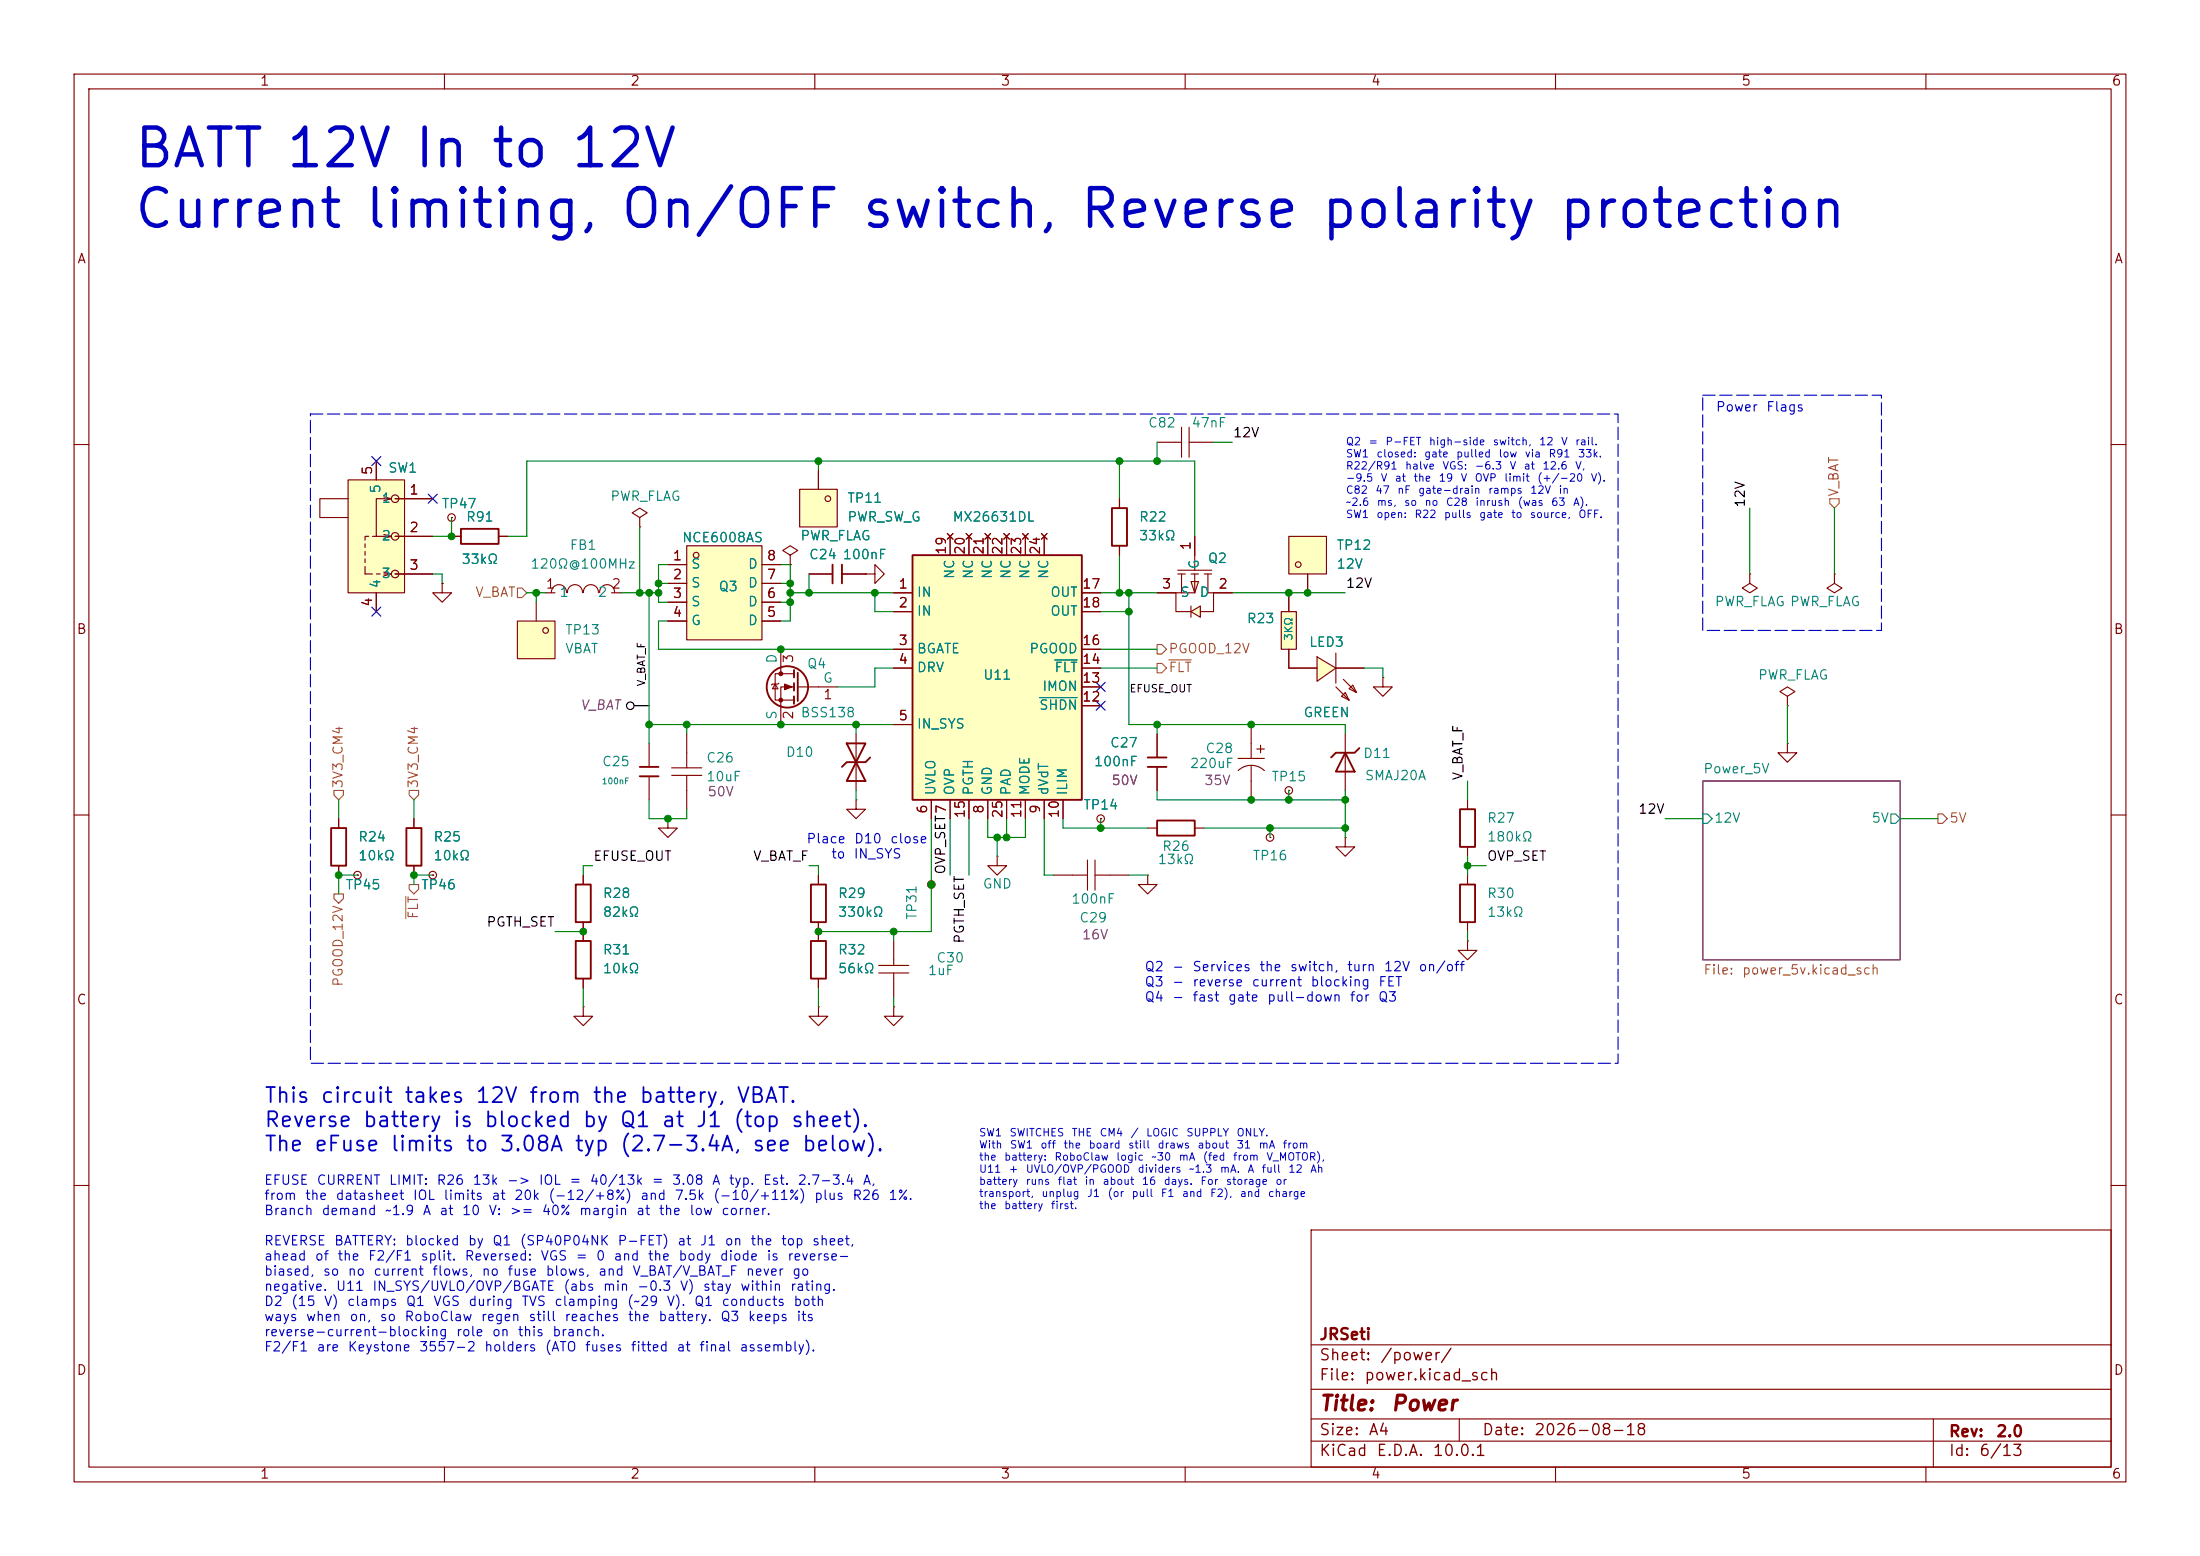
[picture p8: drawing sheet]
<svg xmlns="http://www.w3.org/2000/svg" width="297mm" height="210mm" viewBox="0 0 297 210" stroke-linecap="round" stroke-linejoin="round" font-family="sans-serif">
<g fill="none" stroke="#840000" stroke-width=".15">
<path d="M10 10h277v190h-277zM12 12h273v186h-273zM60 10v2M110 10v2M160 10v2M210 10v2M260 10v2M10 60h2M285 60h2M10 110h2M48.3 118.1h.1M154.9 118.1v1.3h1.3l-1.3 1.3-1.2-1.3h1.2"/>
<path d="M154.9 118.1h.1M154.9 111.8h1.3M161.3 111.8h1.3M285 110h2M10 160h2M177 166h108v32h-108zM285 160h2M60 198v2M110 198v2M160 198v2M177 194.5h108M177 191.5h108"/>
<path d="M177 187.5h108M177 181.5h108M197 191.5v3M210 198v2M260 198v2M261 191.5v6.5"/>
<circle cx="48.3" cy="118.1" r=".51"/>
</g>
<path d="M229.9 105.4h26.6v24.1h-26.6z" fill="none" stroke="#840084" stroke-width=".15"/>
<path d="M229.9 109.9h.6l.6 .6-.6 .6h-.6zM255.3 109.9h.6l.6 .6-.6 .6h-.6z" fill="none" stroke="#008484" stroke-width=".15"/>
<path d="M156.2 110.7h5.1v2.1h-5.1z" fill="none" stroke="#840000" stroke-width=".25"/>
<path d="M123.2 74.9h22.8v33.1h-22.8z" fill="#ffffc2"/>
<path d="M123.2 74.9h22.8v33.1h-22.8zM77.7 119.4h2.1v5.1h-2.1z" fill="none" stroke="#840000" stroke-width=".25"/>
<g fill="none" stroke="#840000" stroke-width=".15">
<path d="M106.7 74.9l1-.6-1-.6-1 .6 1 .6v1.3M106.7 76.2h.1M116.8 77.5h1.3v-1.3l1.3 1.3-1.3 1.2v-1.2M116.8 77.5h.1M127.9 72l.8 .8M128.3 72.4v2.5M128.7 72l-.8 .8M130.4 72l.8 .8M130.8 72.4v2.5M131.2 72l-.8 .8M133 72l.7 .8M133.3 72.4v2.5"/>
<path d="M133.7 72l-.7 .8M135.5 72l.8 .8M135.9 72.4v2.5M136.3 72l-.8 .8M138 72l.8 .8M138.4 72.4v2.5M138.8 72l-.8 .8M140.6 72l.8 .8M141 72.4v2.5M141.4 72l-.8 .8M120.6 80h2.6M120.6 82.6h2.6"/>
<path d="M120.6 87.6h2.6M120.6 90.2h2.6M120.6 97.8h2.6M146 80h2.6M146 82.6h2.6M146 87.6h2.6M146 90.2h2.6M146 95.3h2.6M146 92.7h2.6M58.4 118.1h.1M78.7 118.1v1.3M125.7 108v2.5"/>
<path d="M128.3 108v2.5M130.8 108v2.5M133.3 108v2.5M135.9 108v2.5M138.4 108v2.5M141 108v2.5M143.5 108v2.5M78.7 124.5v1.2"/>
<circle cx="58.4" cy="118.1" r=".51"/>
</g>
<path d="M140.3 94.1h5.1M142.4 89.1h3" fill="none" stroke="#008484" stroke-width=".15"/>
<path d="M107.9 66h5.1v5.1h-5.1z" fill="#ffffc2"/>
<g fill="none" stroke="#840000" stroke-width=".15">
<path d="M74.4 80a1.01 1.01 0 0 1 1.1-1.1 1.01 1.01 0 0 1 1 1.1M76.6 80a1.01 1.01 0 0 1 1-1.1 1.01 1.01 0 0 1 1 1.1M78.8 80a1.01 1.01 0 0 1 1-1.1 1.01 1.01 0 0 1 1 1.1M81 80a1.01 1.01 0 0 1 1-1.1 1.01 1.01 0 0 1 1 1.1M86.4 69.9l1-.7-1-.6-1.1 .6 1.1 .7v1.2M86.4 71.1h.1M107.9 66h5.1v5.1h-5.1zM109.2 77.5h3.2M110.5 63.5v2.5M113.7 77.5h3.1M236.2 77.5v1.2l1 .7-1 .6-1-.6 1-.7M236.2 77.5h.1"/>
<path d="M247.6 77.5v1.2l1.1 .7-1.1 .6-1-.6 1-.7M247.6 77.5h.1M73.7 80h1.2M82.5 80h1.3M92.7 99.1v4.5M104.6 92.3l.4 .7h-.7zM105.2 92.2l-.2 .1h-.7l-.2 .2M105.4 87.6v3.3M107.2 90.9h-2.6v3.6h2.6M107.2 92.7h-1.8v5.1M107.7 92.7h5.3M115.6 99.1v7.6"/>
<path d="M156.2 99.1v3.1M241.3 94l1-.7-1-.6-1 .6 1 .7v1.3M241.3 95.3h.1M45.7 110.5v1.3M45.7 116.8v1.3M55.9 110.5v1.3M55.9 116.8v1.3M87.6 100.3v3.2M87.6 104.8v3.2M90.7 104.7h4M90.7 103.6h4M92.7 104.7v4.5"/>
<path d="M110.5 118.1v1.3M142.2 118.1h4.6M146.8 116.1v4M147.8 118.1h4.6M147.8 116.1v4M156.2 103.5v3.2M171.4 113h.1M181.6 113v1.3h1.3l-1.3 1.3-1.3-1.3h1.3M181.6 113h.1M198.1 108v1.2M198.1 114.3v1.3M198.1 118.1v1.3"/>
<path d="M241.3 100.3v1.3h1.3l-1.3 1.3-1.3-1.3h1.3M241.3 100.3h.1M78.7 135.9v1.3h1.3l-1.3 1.2-1.2-1.2h1.2M78.7 135.9h.1M78.7 125.7v1.3M78.7 132.1v1.3M110.5 135.9v1.3h1.3l-1.3 1.2-1.3-1.2h1.3M110.5 135.9h.1M110.5 124.5v2.5M110.5 132.1v1.3M118.6 131.3h4.1M118.6 130.3h4.1"/>
<path d="M120.6 135.9v1.3h1.3l-1.3 1.2-1.2-1.2h1.2M120.6 135.9h.1M120.6 127v3.3M120.6 131.3v3.3M198.1 127v1.3h1.3l-1.3 1.2-1.3-1.2h1.3M198.1 127h.1M198.1 124.5v1.2"/>
<circle cx="111.8" cy="67.3" r=".38"/>
<circle cx="171.5" cy="113" r=".51"/>
</g>
<g fill="none" stroke="#840000" stroke-width=".25">
<path d="M112.4 76.2v2.5M113.7 76.2v2.5M107.2 90.4v1M107.2 92.2v1M107.2 94v1M107.7 90.8v3.8M44.7 111.8h2v5h-2zM54.9 111.8h2v5h-2zM86.4 103.5h2.5M86.4 104.8h2.5M109.5 119.4h2v5.1h-2zM114.3 100.3h2.5l-1.2 2.6z"/>
<path d="M115.6 102.9l1.2 2.5h-2.5zM117.5 102.2l-.7 .7h-2.5l-.6 .6M154.9 102.2h2.6M154.9 103.5h2.6M197.1 119.4h2v5.1h-2zM197.1 109.2h2v5.1h-2zM77.7 127h2.1v5.1h-2.1zM109.5 127h2v5.1h-2z"/>
<circle cx="106.3" cy="92.7" r="2.79"/>
</g>
<g fill="#840000" stroke="#840000" stroke-width=".15">
<path d="M105.9 92.3l1 .4-1 .4z"/>
<circle cx="105.4" cy="90.9" r=".25"/>
<circle cx="105.4" cy="94.5" r=".25"/>
</g>
<path d="M69.8 83.8h5.1v5.1h-5.1z" fill="#ffffc2"/>
<g fill="none" stroke="#840000" stroke-width=".15">
<path d="M69.8 83.8h5.1v5.1h-5.1zM72.4 81.3v2.5M115.6 108v1.2h1.2l-1.2 1.3-1.3-1.3h1.3M115.6 108h.1M125.7 119.4h.1"/>
<circle cx="73.7" cy="85.1" r=".38"/>
<circle cx="125.7" cy="119.4" r=".51"/>
</g>
<g fill="#ffffc2">
<path d="M160.8 78.5h1l-.5 1.5z"/>
<path d="M160.8 82.6l1.2-.8v1.5z"/>
</g>
<g fill="none" stroke="#840000" stroke-width=".15">
<path d="M59.7 78.7v1.3h1.3l-1.3 1.3-1.3-1.3h1.3M59.7 78.7h.1M159 77h4.6M159 77.5h1M159.5 77.5v2.5M160.8 78.5h1l-.5 1.5zM160.8 77.5h1M161.3 77.5v2.5h-2.6M161.3 72.4v4.6M162.6 77.5h1M163.1 77.5v2.5h.7v2.6h-1.8M156.2 80h2.5"/>
<path d="M158.7 80v2.6h2.1M160.8 82.6l1.2-.8v1.5zM160.8 81.8v1.5M163.8 80h2.6"/>
</g>
<path d="M173 82.6h2v5h-2z" fill="#ffffc2"/>
<g fill="none" stroke="#840000" stroke-width=".15">
<path d="M61 69.9h.1M61 72.4h1.2M67.3 72.4h1.3M173 82.6h2v5h-2zM174 80v2.6M174 87.6v2.6"/>
<circle cx="61" cy="69.9" r=".51"/>
</g>
<path d="M62.2 71.4h5.1v2h-5.1z" fill="none" stroke="#840000" stroke-width=".25"/>
<g fill="#ffffc2">
<path d="M182.1 93l.5-.5 .5 1z"/>
<path d="M181.1 94l.5-.5 .5 1z"/>
<path d="M177.8 88.7l2.5 1.5-2.5 1.8z"/>
</g>
<g fill="none" stroke="#840000" stroke-width=".15">
<path d="M168.9 97.8v4.6M174 90.2h3.8M177.8 88.7l2.5 1.5-2.5 1.8zM180.3 92.7l1.8 1.8M180.3 88.1v4.1M180.3 90.2h3.8M181.1 94l.5-.5 .5 1zM181.4 91.7l1.7 1.8M182.1 93l.5-.5 .5 1zM167.1 102.4h3.6M167.2 104a2.54 2.54 0 0 1 3.5 0M168.9 103.4v4.6"/>
<path d="M169.7 101.1h1M170.2 100.6v1M174 106.7h.1"/>
<circle cx="174" cy="106.7" r=".51"/>
</g>
<path d="M174 72.4h5.1v5.1h-5.1z" fill="#ffffc2"/>
<g fill="none" stroke="#840000" stroke-width=".15">
<path d="M174 72.4h5.1v5.1h-5.1zM176.5 77.5v2.5"/>
<circle cx="175.3" cy="76.2" r=".38"/>
</g>
<path d="M92.7 73.7h10.2v12.7h-10.2z" fill="#ffffc2"/>
<g fill="none" stroke="#840000" stroke-width=".15">
<path d="M156.2 59.7h3.3M159.5 57.7v4M160.5 59.7h3.3M160.5 57.7v4M90.2 76.2h2.5M90.2 78.7h2.5M92.7 73.7h10.2v12.7h-10.2zM102.9 76.2h2.5M102.9 78.7h2.5M90.2 81.3h2.5M90.2 83.8h2.5M102.9 81.3h2.5"/>
<path d="M102.9 83.8h2.5M181.6 99.1v7.6M186.7 91.4v1.3h1.3l-1.3 1.3-1.3-1.3h1.3M186.7 91.4h.1"/>
<circle cx="94" cy="74.9" r=".38"/>
</g>
<path d="M181.6 101.6l1.3 2.5h-2.6zM183.5 101l-.6 .6h-2.6l-.6 .6" fill="none" stroke="#840000" stroke-width=".25"/>
<path d="M47 64.8h7.6v15.2h-7.6z" fill="#ffffc2"/>
<g fill="none" stroke="#840000" stroke-width=".15">
<path d="M47 64.8h7.6v15.2h-7.6zM47 67.3h-3.8v2.6h3.8M49.3 73.4v.5M49.3 74.4v.5M49.3 75.4v.6M49.3 76.5v1h1M49.8 72.4h-.5v.5M50.3 72.4h.5M50.8 77.5h.5M50.8 62.2v2.6M51.8 67.1l1 .2M51.8 72.1l1 .3"/>
<path d="M51.8 77.5h.5M51.8 77.2l1 .3-1 .2M52.8 67.3h-2v5.1h2M52.8 67.3l-1 .3M52.8 72.4l-1 .2M53.3 72.4h5.1M53.3 77.5h5.1M53.3 67.3h5.1M59.7 78.7h.1M61 69.9h.1M61 72.4h1.2M67.3 72.4h1.3"/>
<path d="M90.2 76.2h2.5M90.2 78.7h2.5M102.9 76.2h2.5M102.9 78.7h2.5M106.7 76.2h.1M109.2 77.5h3.2M110.5 63.5v2.5M113.7 77.5h3.1M116.8 77.5h.1M127.9 72l.8 .8M128.3 72.4v2.5M128.7 72l-.8 .8"/>
<path d="M130.4 72l.8 .8M130.8 72.4v2.5M131.2 72l-.8 .8M133 72l.7 .8M133.3 72.4v2.5M133.7 72l-.7 .8M135.5 72l.8 .8M135.9 72.4v2.5M136.3 72l-.8 .8M138 72l.8 .8M138.4 72.4v2.5M138.8 72l-.8 .8"/>
<path d="M140.6 72l.8 .8M141 72.4v2.5M141.4 72l-.8 .8M151.1 67.3v1.3M151.1 73.7v1.2M161.3 72.4v2.5M176.5 77.5v2.5M50.8 80v2.6M90.2 81.3h2.5M90.2 83.8h2.5M102.9 81.3h2.5M102.9 83.8h2.5"/>
<path d="M120.6 90.2h2.6M120.6 80h2.6M120.6 82.6h2.6M120.6 87.6h2.6M120.6 97.8h2.6M146 90.2h2.6M146 80h2.6M146 82.6h2.6M146 87.6h2.6M146 95.3h2.6M146 92.7h2.6M156.2 99.1v3.1"/>
<path d="M156.2 80h2.5M163.8 80h2.6M174 87.6v2.6h3.8M174 80v2.6M180.3 90.2h3.8M45.7 110.5v1.3M45.7 116.8v1.3M48.3 118.1h.1M55.9 110.5v1.3M55.9 116.8v1.3M58.4 118.1h.1M78.7 118.1v1.3"/>
<path d="M90.2 110.5v1.3h1.2l-1.2 1.2-1.3-1.2h1.3M90.2 110.5h.1M110.5 118.1v1.3M125.7 108v2.5M128.3 108v2.5M130.8 108v2.5M133.3 108v2.5M134.6 115.6v1.2h1.3l-1.3 1.3-1.3-1.3h1.3M134.6 115.6h.1M135.9 108v2.5M138.4 108v2.5M141 108v2.5"/>
<path d="M143.5 108v2.5M148.6 110.5h.1M156.2 103.5v3.2M78.7 124.5v2.5M78.7 132.1v1.3M110.5 124.5v2.5M110.5 132.1v1.3"/>
<circle cx="53.3" cy="67.3" r=".51"/>
<circle cx="53.3" cy="72.4" r=".51"/>
<circle cx="53.3" cy="77.5" r=".51"/>
<circle cx="148.6" cy="110.5" r=".51"/>
</g>
<path d="M150.1 68.6h2v5.1h-2z" fill="none" stroke="#840000" stroke-width=".25"/>
<g fill="none" stroke="#000" stroke-width=".15">
<path d="M85.6 95.3h2"/>
<circle cx="85.1" cy="95.3" r=".51"/>
</g>
<path d="M69.8 79.4h.7l.6 .6-.6 .6h-.7zM247 67.3h1.3v.6l-.7 .7-.6-.7zM156.2 89.5h.6l.7 .7-.7 .6h-.6zM156.2 87h.6l.7 .6-.7 .7h-.6zM157.8 89.1h3M45.1 106.7h1.3v.6l-.7 .7-.6-.7zM55.2 106.7h1.3v.6l-.6 .7-.7-.7zM55.2 119.4h1.3v.6l-.6 .7-.7-.7zM261.6 109.9h.7l.6 .6-.6 .6h-.7zM45.1 120.7h1.3v.6l-.7 .6-.6-.6zM54.8 121v3" fill="none" stroke="#848400" stroke-width=".15"/>
<g fill="none" stroke="#008400" stroke-width=".15">
<path d="M156.2 59.7v2.5M163.8 59.7h2.6M58.4 77.5h1.3v1.2M61 69.9v2.5h-2.6M68.6 72.4h2.5v-10.2h90.2v10.2M86.4 71.1v8.9M88.9 78.7h1.3M90.2 76.2h-1.3v5.1h1.3M105.4 76.2h1.3v7.6h-1.3M105.4 78.7h1.3M109.2 77.5v2.5M110.5 62.2v1.3"/>
<path d="M151.1 62.2v5.1M151.1 74.9v5.1M236.2 68.6v8.9M247.6 68.6v8.9M71.1 80h2.6M72.4 80v1.3M83.8 80h5.1M87.6 97.8h33M87.6 80v20.3M90.2 83.8h-1.3v3.8h31.7M92.7 97.8v1.3M105.4 81.3h1.3"/>
<path d="M106.7 80h13.9M115.6 97.8v1.3M118.1 80v2.6h2.5M120.6 90.2h-2.5v2.5h-5.1M148.6 82.6h3.8M148.6 80h7.6M148.6 90.2h7.6M148.6 87.6h7.6M152.4 80v17.8h29.2v1.3M156.2 97.8v1.3M166.4 80h15.2M184.1 90.2h2.6v1.2"/>
<path d="M241.3 95.3v5M45.7 108v2.5M48.3 118.1h-2.6v2.6M55.9 108v2.5M58.4 118.1h-2.5v1.3M80 116.8h-1.3v1.3M87.6 108v2.5h5.1v-1.3M109.2 116.8h1.3v1.3M115.6 106.7v1.3M125.7 110.5v15.2h-15.2M128.3 110.5v7.6M130.8 110.5v7.6"/>
<path d="M133.3 110.5v2.5h5.1v-2.5M134.6 113v2.6M135.9 110.5v2.5M141 110.5v7.6h1.2M143.5 110.5v1.3h11.4M148.6 110.5v1.3M152.4 118.1h2.5M156.2 106.7v1.3h25.4M162.6 111.8h19M171.4 111.8v1.2M174 106.7v1.3M181.6 106.7v6.3"/>
<path d="M198.1 116.8h2.6M198.1 105.4v2.6M198.1 115.6v2.5M224.8 110.5h5.1M256.5 110.5h5.1M74.9 125.7h3.8M78.7 133.4v2.5M110.5 133.4v2.5M120.6 125.7v1.3M120.6 134.6v1.3M198.1 125.7v1.3"/>
</g>
<path d="M50.2 61.6l1.2 1.2M51.4 61.6l-1.2 1.2M57.8 66.7l1.2 1.2M59 66.7l-1.2 1.2M50.2 81.9l1.2 1.3M51.4 81.9l-1.2 1.3M148 92.1l1.2 1.2M148 94.6l1.2 1.3M149.2 92.1l-1.2 1.2M149.2 94.6l-1.2 1.3" fill="none" stroke="#000084" stroke-width=".15"/>
<path d="M41.9 55.9h176.5v87.6h-176.5zM229.9 53.3h24.1v31.8h-24.1z" fill="none" stroke="#0000c2" stroke-width=".15" stroke-dasharray="1.7 .6"/>
<path d="M140.3 94.1h5.1M142.4 89.1h3" fill="none" stroke="#008484" stroke-width=".15"/>
<g fill="#008400" stroke="#008400" stroke-width=".14">
<circle cx="135.9" cy="113" r=".46"/>
<circle cx="87.6" cy="80" r=".46"/>
<circle cx="88.9" cy="80" r=".46"/>
<circle cx="92.7" cy="97.8" r=".46"/>
<circle cx="88.9" cy="78.7" r=".46"/>
<circle cx="86.4" cy="80" r=".46"/>
<circle cx="87.6" cy="97.8" r=".46"/>
<circle cx="90.2" cy="110.5" r=".46"/>
<circle cx="72.4" cy="80" r=".46"/>
<circle cx="61" cy="72.4" r=".46"/>
<circle cx="78.7" cy="125.7" r=".46"/>
<circle cx="45.7" cy="118.1" r=".46"/>
<circle cx="55.9" cy="118.1" r=".46"/>
<circle cx="151.1" cy="62.2" r=".46"/>
<circle cx="148.6" cy="111.8" r=".46"/>
<circle cx="106.7" cy="78.7" r=".46"/>
<circle cx="118.1" cy="80" r=".46"/>
<circle cx="110.5" cy="62.2" r=".46"/>
<circle cx="151.1" cy="80" r=".46"/>
<circle cx="134.6" cy="113" r=".46"/>
<circle cx="152.4" cy="82.6" r=".46"/>
<circle cx="152.4" cy="80" r=".46"/>
<circle cx="176.5" cy="80" r=".46"/>
<circle cx="181.6" cy="111.8" r=".46"/>
<circle cx="174" cy="108" r=".46"/>
<circle cx="168.9" cy="97.8" r=".46"/>
<circle cx="168.9" cy="108" r=".46"/>
<circle cx="181.6" cy="108" r=".46"/>
<circle cx="156.2" cy="97.8" r=".46"/>
<circle cx="174" cy="80" r=".46"/>
<circle cx="156.2" cy="62.2" r=".46"/>
<circle cx="110.5" cy="125.7" r=".46"/>
<circle cx="125.7" cy="119.4" r=".46"/>
<circle cx="120.6" cy="125.7" r=".46"/>
<circle cx="115.6" cy="97.8" r=".46"/>
<circle cx="198.1" cy="116.8" r=".46"/>
<circle cx="171.4" cy="111.8" r=".46"/>
<circle cx="105.4" cy="97.8" r=".46"/>
<circle cx="105.4" cy="87.6" r=".46"/>
<circle cx="106.7" cy="80" r=".46"/>
<circle cx="106.7" cy="81.3" r=".46"/>
<circle cx="109.2" cy="80" r=".46"/>
</g>
<g font-size="5.1" fill="#0000c2">
<text x="17.8" y="23.8">BATT 12V In to 12V</text>
<text x="17.8" y="32">Current limiting, On/OFF switch, Reverse polarity protection</text>
</g>
<g font-size="2" fill="#0000c2">
<text x="35.6" y="149.4">This circuit takes 12V from the battery, VBAT.</text>
<text x="35.6" y="152.6">Reverse battery is blocked by Q1 at J1 (top sheet).</text>
<text x="35.6" y="155.9">The eFuse limits to 3.08A typ (2.7-3.4A, see below).</text>
</g>
<g font-size="2" fill="#840000">
<text x="178" y="190.9">Title:</text>
<text x="187.7" y="190.9">Power</text>
</g>
<g font-size="1.5" fill="#840000">
<text x="178" y="184">Sheet:</text>
<text x="178" y="181.2">JRSeti</text>
<text x="186.2" y="184">/power/</text>
<text x="178" y="186.7">File:</text>
<text x="184.1" y="186.7">power.kicad_sch</text>
<text x="178" y="196.9">KiCad</text>
<text x="178" y="194.1">Size:</text>
<text x="184.7" y="194.1">A4</text>
<text x="185.7" y="196.9">E.D.A.</text>
<text x="193.3" y="196.9">10.0.1</text>
<text x="200" y="194.1">Date:</text>
<text x="207" y="194.1">2026-08-18</text>
<text x="263" y="194.3">Rev:</text>
<text x="263" y="196.9">Id:</text>
<text x="267.1" y="196.9">6/13</text>
<text x="269.4" y="194.3">2.0</text>
</g>
<g font-size="1.3" fill="#840000">
<text x="35" y="11.9">1</text>
<text x="85" y="11.9">2</text>
<text x="135" y="11.9">3</text>
<text x="185" y="11.9">4</text>
<text x="235" y="11.9">5</text>
<text x="285" y="11.9">6</text>
<text x="10.3" y="35.9">A</text>
<text x="285.3" y="35.9">A</text>
<text x="50.5" y="64.2" transform="rotate(-90 50.5 64.2)">5</text>
<text x="55.2" y="67.1">1</text>
<text x="55.2" y="72.1">2</text>
<text x="55.2" y="77.2">3</text>
<text x="90.7" y="75.9">1</text>
<text x="103.4" y="75.9">8</text>
<text x="128" y="75" transform="rotate(-90 128 75)">19</text>
<text x="130.6" y="75" transform="rotate(-90 130.6 75)">20</text>
<text x="133.1" y="75" transform="rotate(-90 133.1 75)">21</text>
<text x="135.6" y="75" transform="rotate(-90 135.6 75)">22</text>
<text x="138.2" y="75" transform="rotate(-90 138.2 75)">23</text>
<text x="140.7" y="75" transform="rotate(-90 140.7 75)">24</text>
<text x="161" y="74.4" transform="rotate(-90 161 74.4)">1</text>
<text x="50.5" y="82" transform="rotate(-90 50.5 82)">4</text>
<text x="73.6" y="79.8">1</text>
<text x="82.5" y="79.8">2</text>
<text x="90.7" y="78.5">2</text>
<text x="90.7" y="81">3</text>
<text x="90.7" y="83.6">4</text>
<text x="103.4" y="83.6">5</text>
<text x="103.4" y="81">6</text>
<text x="103.4" y="78.5">7</text>
<text x="121.2" y="79.8">1</text>
<text x="121.2" y="82.3">2</text>
<text x="146" y="79.8">17</text>
<text x="146" y="82.3">18</text>
<text x="156.8" y="79.8">3</text>
<text x="164.4" y="79.8">2</text>
<text x="10.3" y="85.9">B</text>
<text x="107.4" y="89.6" transform="rotate(-90 107.4 89.6)">3</text>
<text x="121.2" y="87.4">3</text>
<text x="121.2" y="89.9">4</text>
<text x="146" y="89.9">14</text>
<text x="146" y="87.4">16</text>
<text x="285.3" y="85.9">B</text>
<text x="111.1" y="94.7">1</text>
<text x="146" y="95">12</text>
<text x="146" y="92.5">13</text>
<text x="107.4" y="97.2" transform="rotate(-90 107.4 97.2)">2</text>
<text x="121.2" y="97.5">5</text>
<text x="125.5" y="109.9" transform="rotate(-90 125.5 109.9)">6</text>
<text x="128" y="109.9" transform="rotate(-90 128 109.9)">7</text>
<text x="130.6" y="110.5" transform="rotate(-90 130.6 110.5)">15</text>
<text x="133.1" y="109.9" transform="rotate(-90 133.1 109.9)">8</text>
<text x="135.6" y="110.5" transform="rotate(-90 135.6 110.5)">25</text>
<text x="138.2" y="110.5" transform="rotate(-90 138.2 110.5)">11</text>
<text x="140.7" y="109.9" transform="rotate(-90 140.7 109.9)">9</text>
<text x="143.3" y="110.5" transform="rotate(-90 143.3 110.5)">10</text>
<text x="10.3" y="135.9">C</text>
<text x="285.3" y="135.9">C</text>
<text x="10.3" y="185.9">D</text>
<text x="285.3" y="185.9">D</text>
<text x="35" y="199.9">1</text>
<text x="85" y="199.9">2</text>
<text x="135" y="199.9">3</text>
<text x="185" y="199.9">4</text>
<text x="235" y="199.9">5</text>
<text x="285" y="199.9">6</text>
</g>
<g font-size="1.3" fill="#008484">
<text x="154.9" y="58">C82</text>
<text x="160.8" y="58">47nF</text>
<text x="52.3" y="64.1">SW1</text>
<text x="51.4" y="68.2">1</text>
<text x="51.7" y="66.7" transform="rotate(-90 51.7 66.7)">5</text>
<text x="59.5" y="68.9">TP47</text>
<text x="62.8" y="70.7">R91</text>
<text x="82.3" y="67.9">PWR_FLAG</text>
<text x="114.3" y="70.7">PWR_SW_G</text>
<text x="114.3" y="68.2">TP11</text>
<text x="128.5" y="70.7">MX26631DL</text>
<text x="153.7" y="70.7">R22</text>
<text x="51.4" y="73.3">2</text>
<text x="62.2" y="76.4">33kΩ</text>
<text x="71.5" y="77.1">120Ω@100MHz</text>
<text x="76.8" y="74.5">FB1</text>
<text x="92" y="73.5">NCE6008AS</text>
<text x="93.2" y="77.1">S</text>
<text x="100.9" y="77.1">D</text>
<text x="108" y="73.3">PWR_FLAG</text>
<text x="109.1" y="75.8">C24</text>
<text x="113.7" y="75.8">100nF</text>
<text x="153.7" y="73.3">33kΩ</text>
<text x="162.2" y="76.9" transform="rotate(-90 162.2 76.9)">G</text>
<text x="163" y="76.3">Q2</text>
<text x="180.3" y="74.5">TP12</text>
<text x="180.3" y="77.1">12V</text>
<text x="51.4" y="78.3">3</text>
<text x="51.7" y="79.5" transform="rotate(-90 51.7 79.5)">4</text>
<text x="75.4" y="80.9">1</text>
<text x="80.6" y="80.9">2</text>
<text x="93.2" y="79.6">S</text>
<text x="93.2" y="82.1">S</text>
<text x="96.9" y="80.1">Q3</text>
<text x="100.9" y="82.1">D</text>
<text x="100.9" y="79.6">D</text>
<text x="123.7" y="80.9">IN</text>
<text x="123.7" y="83.4">IN</text>
<text x="129.1" y="78.2" transform="rotate(-90 129.1 78.2)">NC</text>
<text x="131.7" y="78.2" transform="rotate(-90 131.7 78.2)">NC</text>
<text x="134.2" y="78.2" transform="rotate(-90 134.2 78.2)">NC</text>
<text x="136.8" y="78.2" transform="rotate(-90 136.8 78.2)">NC</text>
<text x="139.3" y="78.2" transform="rotate(-90 139.3 78.2)">NC</text>
<text x="141.7" y="80.9">OUT</text>
<text x="141.7" y="83.4">OUT</text>
<text x="141.8" y="78.2" transform="rotate(-90 141.8 78.2)">NC</text>
<text x="159.3" y="80.9">S</text>
<text x="161.8" y="80.9">D</text>
<text x="231.4" y="82.1">PWR_FLAG PWR_FLAG</text>
<text x="76.2" y="86">TP13</text>
<text x="76.2" y="88.5">VBAT</text>
<text x="93.2" y="84.7">G</text>
<text x="100.9" y="84.7">D</text>
<text x="105.2" y="89.6" transform="rotate(-90 105.2 89.6)">D</text>
<text x="123.7" y="88.5">BGATE</text>
<text x="138.9" y="88.5">PGOOD</text>
<text x="168.2" y="84.4">R23</text>
<text x="176.6" y="87.6">LED3</text>
<text x="108.9" y="90.5">Q4</text>
<text x="111" y="92.5">G</text>
<text x="123.7" y="91">DRV</text>
<text x="132.6" y="92">U11</text>
<text x="140.6" y="93.6">IMON</text>
<text x="142.3" y="91">FLT</text>
<text x="237.2" y="92">PWR_FLAG</text>
<text x="105.2" y="97.2" transform="rotate(-90 105.2 97.2)">S</text>
<text x="108" y="97.1">BSS138</text>
<text x="123.7" y="98.7">IN_SYS</text>
<text x="140.2" y="96.1">SHDN</text>
<text x="149.8" y="101.2">C27</text>
<text x="162.7" y="102">C28</text>
<text x="175.9" y="97.1">GREEN</text>
<text x="81.2" y="103.7">C25</text>
<text x="95.3" y="103.2">C26</text>
<text x="95.3" y="105.8">10uF</text>
<text x="106" y="102.5">D10</text>
<text x="126.6" y="107.4" transform="rotate(-90 126.6 107.4)">UVLO</text>
<text x="129.1" y="107.4" transform="rotate(-90 129.1 107.4)">OVP</text>
<text x="131.7" y="107.4" transform="rotate(-90 131.7 107.4)">PGTH</text>
<text x="134.2" y="107.4" transform="rotate(-90 134.2 107.4)">GND</text>
<text x="136.8" y="107.4" transform="rotate(-90 136.8 107.4)">PAD</text>
<text x="139.3" y="107.4" transform="rotate(-90 139.3 107.4)">MODE</text>
<text x="141.8" y="107.4" transform="rotate(-90 141.8 107.4)">dVdT</text>
<text x="144.4" y="107.4" transform="rotate(-90 144.4 107.4)">ILIM</text>
<text x="147.6" y="103.7">100nF</text>
<text x="160.5" y="104">220uF</text>
<text x="171.6" y="105.8">TP15</text>
<text x="183.9" y="102.6">D11</text>
<text x="184.2" y="105.6">SMAJ20A</text>
<text x="229.9" y="104.7">Power_5V</text>
<text x="48.3" y="113.9">R24</text>
<text x="58.4" y="113.9">R25</text>
<text x="146.2" y="109.6">TP14</text>
<text x="200.7" y="111.4">R27</text>
<text x="200.7" y="113.9">180kΩ</text>
<text x="231.3" y="111.4">12V</text>
<text x="252.6" y="111.4">5V</text>
<text x="48.3" y="116.4">10kΩ</text>
<text x="58.4" y="116.4">10kΩ</text>
<text x="156.2" y="116.9">13kΩ</text>
<text x="156.8" y="115.2">R26</text>
<text x="169" y="116.4">TP16</text>
<text x="46.6" y="120.4">TP45</text>
<text x="56.8" y="120.4">TP46</text>
<text x="81.3" y="124.1">82kΩ</text>
<text x="81.3" y="121.5">R28</text>
<text x="113" y="121.5">R29</text>
<text x="113" y="124.1">330kΩ</text>
<text x="124.1" y="124.2" transform="rotate(-90 124.1 124.2)">TP31</text>
<text x="132.6" y="120.2">GND</text>
<text x="144.5" y="122.3">100nF</text>
<text x="145.6" y="124.8">C29</text>
<text x="200.7" y="124.1">13kΩ</text>
<text x="200.7" y="121.5">R30</text>
<text x="81.3" y="131.7">10kΩ</text>
<text x="81.3" y="129.1">R31</text>
<text x="113" y="131.7">56kΩ</text>
<text x="113" y="129.1">R32</text>
<text x="125.2" y="131.9">1uF</text>
<text x="126.3" y="130.2">C30</text>
</g>
<g font-size="1.3">
<text x="166.4" y="59.3">12V</text>
<text x="235.9" y="68.6" transform="rotate(-90 235.9 68.6)">12V</text>
<text x="181.6" y="79.7">12V</text>
<text x="197.8" y="105.4" transform="rotate(-90 197.8 105.4)">V_BAT_F</text>
<text x="221.1" y="110.1">12V</text>
<text x="80" y="116.5">EFUSE_OUT</text>
<text x="101.6" y="116.5">V_BAT_F</text>
<text x="127.9" y="118.1" transform="rotate(-90 127.9 118.1)">OVP_SET7</text>
<text x="200.7" y="116.5">OVP_SET</text>
<text x="65.6" y="125.4">PGTH_SET</text>
<text x="130.5" y="127.4" transform="rotate(-90 130.5 127.4)">PGTH_SET</text>
</g>
<g font-size="1.3" fill="#0000c2">
<text x="231.6" y="55.9">Power</text>
<text x="238.3" y="55.9">Flags</text>
<text x="108.8" y="114.1">Place</text>
<text x="112.1" y="116.2">to</text>
<text x="115.2" y="116.2">IN_SYS</text>
<text x="115.2" y="114.1">D10</text>
<text x="120.1" y="114.1">close</text>
<text x="154.4" y="131.4">Q2</text>
<text x="158.1" y="131.4">-</text>
<text x="160.9" y="131.4">Services</text>
<text x="169.9" y="131.4">the</text>
<text x="174.1" y="131.4">switch,</text>
<text x="181.8" y="131.4">turn</text>
<text x="186.7" y="131.4">12V</text>
<text x="191.4" y="131.4">on/off</text>
<text x="154.4" y="133.5">Q3</text>
<text x="154.4" y="135.5">Q4</text>
<text x="158.1" y="133.5">-</text>
<text x="158.1" y="135.5">-</text>
<text x="160.9" y="133.5">reverse</text>
<text x="160.9" y="135.5">fast</text>
<text x="165.7" y="135.5">gate</text>
<text x="168.9" y="133.5">current</text>
<text x="171" y="135.5">pull-down</text>
<text x="176.8" y="133.5">blocking</text>
<text x="182.1" y="135.5">for</text>
<text x="185.9" y="135.5">Q3</text>
<text x="186" y="133.5">FET</text>
<text x="35.6" y="160.2">EFUSE</text>
<text x="42.7" y="160.2">CURRENT</text>
<text x="52.4" y="160.2">LIMIT:</text>
<text x="58.8" y="160.2">R26</text>
<text x="63.7" y="160.2">13k</text>
<text x="68.3" y="160.2">-&gt;</text>
<text x="72.6" y="160.2">IOL</text>
<text x="76.8" y="160.2">=</text>
<text x="79.5" y="160.2">40/13k</text>
<text x="87.9" y="160.2">=</text>
<text x="90.6" y="160.2">3.08</text>
<text x="96" y="160.2">A</text>
<text x="98.3" y="160.2">typ.</text>
<text x="102.9" y="160.2">Est.</text>
<text x="107.6" y="160.2">2.7-3.4</text>
<text x="116.4" y="160.2">A,</text>
<text x="35.6" y="162.3">from</text>
<text x="35.6" y="164.3">Branch</text>
<text x="41.1" y="162.3">the</text>
<text x="43.3" y="164.3">demand</text>
<text x="45.2" y="162.3">datasheet</text>
<text x="51.9" y="164.3">~1.9</text>
<text x="55.6" y="162.3">IOL</text>
<text x="57" y="164.3">A</text>
<text x="59.2" y="164.3">at</text>
<text x="59.8" y="162.3">limits</text>
<text x="62.3" y="164.3">10</text>
<text x="65.9" y="164.3">V:</text>
<text x="66.3" y="162.3">at</text>
<text x="68.7" y="164.3">&gt;=</text>
<text x="69.3" y="162.3">20k</text>
<text x="73" y="164.3">40%</text>
<text x="73.9" y="162.3">(-12/+8%)</text>
<text x="78.1" y="164.3">margin</text>
<text x="85.8" y="164.3">at</text>
<text x="86.4" y="162.3">and</text>
<text x="88.8" y="164.3">the</text>
<text x="91" y="162.3">7.5k</text>
<text x="93" y="164.3">low</text>
<text x="96.2" y="162.3">(-10/+11%)</text>
<text x="97.3" y="164.3">corner.</text>
<text x="109.8" y="162.3">plus</text>
<text x="115" y="162.3">R26</text>
<text x="119.8" y="162.3">1%.</text>
<text x="35.6" y="168.4">REVERSE</text>
<text x="35.6" y="170.5">ahead</text>
<text x="35.6" y="172.5">biased,</text>
<text x="42.4" y="170.5">of</text>
<text x="43.5" y="172.5">so</text>
<text x="45" y="168.4">BATTERY:</text>
<text x="45.5" y="170.5">the</text>
<text x="46.9" y="172.5">no</text>
<text x="49.6" y="170.5">F2/F1</text>
<text x="50.3" y="172.5">current</text>
<text x="54.6" y="168.4">blocked</text>
<text x="56.7" y="170.5">split.</text>
<text x="58.3" y="172.5">flows,</text>
<text x="62.6" y="170.5">Reversed:</text>
<text x="63.1" y="168.4">by</text>
<text x="64.9" y="172.5">no</text>
<text x="66.4" y="168.4">Q1</text>
<text x="68.4" y="172.5">fuse</text>
<text x="70.1" y="168.4">(SP40P04NK</text>
<text x="72.9" y="170.5">VGS</text>
<text x="73.6" y="172.5">blows,</text>
<text x="77.6" y="170.5">=</text>
<text x="80.4" y="170.5">0</text>
<text x="80.7" y="172.5">and</text>
<text x="82.7" y="170.5">and</text>
<text x="83.3" y="168.4">P-FET)</text>
<text x="85.3" y="172.5">V_BAT/V_BAT_F</text>
<text x="87.4" y="170.5">the</text>
<text x="91.4" y="168.4">at</text>
<text x="91.5" y="170.5">body</text>
<text x="94.4" y="168.4">J1</text>
<text x="97.1" y="170.5">diode</text>
<text x="97.7" y="168.4">on</text>
<text x="100.6" y="172.5">never</text>
<text x="101.2" y="168.4">the</text>
<text x="103.4" y="170.5">is</text>
<text x="105.3" y="168.4">top</text>
<text x="106.2" y="170.5">reverse-</text>
<text x="106.9" y="172.5">go</text>
<text x="109.5" y="168.4">sheet,</text>
<text x="35.6" y="174.5">negative.</text>
<text x="35.6" y="176.6">D2</text>
<text x="35.6" y="178.6">ways</text>
<text x="39.2" y="176.6">(15</text>
<text x="41.2" y="178.6">when</text>
<text x="43.6" y="176.6">V)</text>
<text x="45.3" y="174.5">U11</text>
<text x="46.8" y="176.6">clamps</text>
<text x="47.1" y="178.6">on,</text>
<text x="50.2" y="174.5">IN_SYS/UVLO/OVP/BGATE</text>
<text x="51.2" y="178.6">so</text>
<text x="54.5" y="178.6">RoboClaw</text>
<text x="54.7" y="176.6">Q1</text>
<text x="58.4" y="176.6">VGS</text>
<text x="63.1" y="176.6">during</text>
<text x="64.8" y="178.6">regen</text>
<text x="70.3" y="176.6">TVS</text>
<text x="71.3" y="178.6">still</text>
<text x="74.7" y="176.6">clamping</text>
<text x="76" y="174.5">(abs</text>
<text x="76.1" y="178.6">reaches</text>
<text x="81.3" y="174.5">min</text>
<text x="84.6" y="176.6">(~29</text>
<text x="84.7" y="178.6">the</text>
<text x="85.9" y="174.5">-0.3</text>
<text x="88.8" y="178.6">battery.</text>
<text x="89.9" y="176.6">V).</text>
<text x="91.7" y="174.5">V)</text>
<text x="93.6" y="176.6">Q1</text>
<text x="94.8" y="174.5">stay</text>
<text x="97.2" y="178.6">Q3</text>
<text x="97.3" y="176.6">conducts</text>
<text x="99.8" y="174.5">within</text>
<text x="100.9" y="178.6">keeps</text>
<text x="106.6" y="174.5">rating.</text>
<text x="107" y="176.6">both</text>
<text x="107.4" y="178.6">its</text>
<text x="35.6" y="180.7">reverse-current-blocking</text>
<text x="35.6" y="182.7">F2/F1</text>
<text x="42.7" y="182.7">are</text>
<text x="46.9" y="182.7">Keystone</text>
<text x="56.5" y="182.7">3557-2</text>
<text x="61.5" y="180.7">role</text>
<text x="65.3" y="182.7">holders</text>
<text x="66.3" y="180.7">on</text>
<text x="69.8" y="180.7">this</text>
<text x="73.5" y="182.7">(ATO</text>
<text x="74.5" y="180.7">branch.</text>
<text x="78.9" y="182.7">fuses</text>
<text x="85.1" y="182.7">fitted</text>
<text x="91.3" y="182.7">at</text>
<text x="94.3" y="182.7">final</text>
<text x="99.8" y="182.7">assembly).</text>
</g>
<g font-size="1.3" fill="#848400">
<text x="248.5" y="67.1" transform="rotate(-90 248.5 67.1)">V_BAT</text>
<text x="64.1" y="80.9">V_BAT</text>
<text x="157.7" y="88.5">PGOOD_12V</text>
<text x="157.7" y="91">FLT</text>
<text x="46.6" y="106.5" transform="rotate(-90 46.6 106.5)">3V3_CM4</text>
<text x="56.7" y="106.5" transform="rotate(-90 56.7 106.5)">3V3_CM4</text>
<text x="263.1" y="111.4">5V</text>
<text x="56.7" y="124.1" transform="rotate(-90 56.7 124.1)">FLT</text>
<text x="229.9" y="131.9">File:</text>
<text x="235.1" y="131.9">power_5v.kicad_sch</text>
<text x="46.6" y="133.3" transform="rotate(-90 46.6 133.3)">PGOOD_12V</text>
</g>
<g font-size="1.3" fill="#840084">
<text x="78.2" y="96.1">V_BAT</text>
<text x="95.4" y="107.8">50V</text>
<text x="149.9" y="106.3">50V</text>
<text x="162.5" y="106.3">35V</text>
<text x="146" y="127.1">16V</text>
</g>
<g font-size="1" fill="#0000c2">
<text x="181.6" y="60.3">Q2</text>
<text x="181.6" y="62">SW1</text>
<text x="181.6" y="63.6">R22/R91</text>
<text x="181.6" y="65.3">-9.5</text>
<text x="184.7" y="60.3">=</text>
<text x="185.7" y="62">closed:</text>
<text x="186.3" y="65.3">V</text>
<text x="187" y="60.3">P-FET</text>
<text x="188.2" y="65.3">at</text>
<text x="189.6" y="63.6">halve</text>
<text x="190.7" y="65.3">the</text>
<text x="192.2" y="62">gate</text>
<text x="192.8" y="60.3">high-side</text>
<text x="194.1" y="65.3">19</text>
<text x="194.6" y="63.6">VGS:</text>
<text x="196.5" y="62">pulled</text>
<text x="197.1" y="65.3">V</text>
<text x="199" y="65.3">OVP</text>
<text x="199" y="63.6">-6.3</text>
<text x="201.4" y="60.3">switch,</text>
<text x="202.2" y="62">low</text>
<text x="203" y="65.3">limit</text>
<text x="203.7" y="63.6">V</text>
<text x="205.6" y="63.6">at</text>
<text x="205.8" y="62">via</text>
<text x="207.4" y="65.3">(+/-20</text>
<text x="207.7" y="60.3">12</text>
<text x="208.1" y="63.6">12.6</text>
<text x="209" y="62">R91</text>
<text x="210.7" y="60.3">V</text>
<text x="212.6" y="63.6">V,</text>
<text x="212.6" y="60.3">rail.</text>
<text x="212.9" y="62">33k.</text>
<text x="214.7" y="65.3">V).</text>
<text x="181.6" y="66.9">C82</text>
<text x="181.6" y="68.5">~2.6</text>
<text x="181.6" y="70.2">SW1</text>
<text x="185.6" y="66.9">47</text>
<text x="185.7" y="70.2">open:</text>
<text x="185.8" y="68.5">ms,</text>
<text x="188.6" y="66.9">nF</text>
<text x="189.5" y="68.5">so</text>
<text x="190.9" y="70.2">R22</text>
<text x="191.4" y="66.9">gate-drain</text>
<text x="192.2" y="68.5">no</text>
<text x="194.9" y="70.2">pulls</text>
<text x="195.1" y="68.5">C28</text>
<text x="199.1" y="68.5">inrush</text>
<text x="199.6" y="70.2">gate</text>
<text x="200.8" y="66.9">ramps</text>
<text x="203.9" y="70.2">to</text>
<text x="204.8" y="68.5">(was</text>
<text x="206.5" y="70.2">source,</text>
<text x="206.5" y="66.9">12V</text>
<text x="209.3" y="68.5">63</text>
<text x="210.3" y="66.9">in</text>
<text x="212.3" y="68.5">A).</text>
<text x="213" y="70.2">OFF.</text>
<text x="132.1" y="153.6">SW1</text>
<text x="132.1" y="155.3">With</text>
<text x="136.2" y="153.6">SWITCHES</text>
<text x="136.3" y="155.3">SW1</text>
<text x="140.4" y="155.3">off</text>
<text x="143.5" y="155.3">the</text>
<text x="144.6" y="153.6">THE</text>
<text x="146.9" y="155.3">board</text>
<text x="148.4" y="153.6">CM4</text>
<text x="152.2" y="155.3">still</text>
<text x="152.5" y="153.6">/</text>
<text x="154.6" y="153.6">LOGIC</text>
<text x="156.2" y="155.3">draws</text>
<text x="160.1" y="153.6">SUPPLY</text>
<text x="161.6" y="155.3">about</text>
<text x="166.9" y="153.6">ONLY.</text>
<text x="166.9" y="155.3">31</text>
<text x="169.8" y="155.3">mA</text>
<text x="173.1" y="155.3">from</text>
<text x="132.1" y="156.9">the</text>
<text x="132.1" y="158.5">U11</text>
<text x="132.1" y="160.2">battery</text>
<text x="132.1" y="161.8">transport,</text>
<text x="135.5" y="156.9">battery:</text>
<text x="136.1" y="158.5">+</text>
<text x="138.4" y="160.2">runs</text>
<text x="138.4" y="158.5">UVLO/OVP/PGOOD</text>
<text x="140.5" y="161.8">unplug</text>
<text x="142.3" y="156.9">RoboClaw</text>
<text x="142.7" y="160.2">flat</text>
<text x="146.3" y="160.2">in</text>
<text x="146.7" y="161.8">J1</text>
<text x="148.8" y="160.2">about</text>
<text x="149.4" y="161.8">(or</text>
<text x="150.6" y="156.9">logic</text>
<text x="152.7" y="161.8">pull</text>
<text x="153.5" y="158.5">dividers</text>
<text x="154.1" y="160.2">16</text>
<text x="155.4" y="156.9">~30</text>
<text x="156.6" y="161.8">F1</text>
<text x="157" y="160.2">days.</text>
<text x="159" y="156.9">mA</text>
<text x="159.5" y="161.8">and</text>
<text x="160.4" y="158.5">~1.3</text>
<text x="162" y="160.2">For</text>
<text x="162.3" y="156.9">(fed</text>
<text x="163.3" y="161.8">F2),</text>
<text x="164.6" y="158.5">mA.</text>
<text x="165.4" y="160.2">storage</text>
<text x="166.4" y="156.9">from</text>
<text x="167.3" y="161.8">and</text>
<text x="168.3" y="158.5">A</text>
<text x="170.2" y="158.5">full</text>
<text x="170.9" y="156.9">V_MOTOR),</text>
<text x="171.1" y="161.8">charge</text>
<text x="172.1" y="160.2">or</text>
<text x="173.8" y="158.5">12</text>
<text x="176.8" y="158.5">Ah</text>
<text x="132.1" y="163.4">the</text>
<text x="135.5" y="163.4">battery</text>
<text x="141.8" y="163.4">first.</text>
</g>
<text font-size="1" fill="#008484" x="174.7" y="86.5" transform="rotate(-90 174.7 86.5)">3KΩ</text>
<g font-size="1">
<text x="87.4" y="92.7" transform="rotate(-90 87.4 92.7)">V_BAT_F</text>
<text x="152.4" y="93.7">EFUSE_OUT</text>
</g>
<text font-size=".8" fill="#008484" x="81.2" y="106">100nF</text>
</svg>
